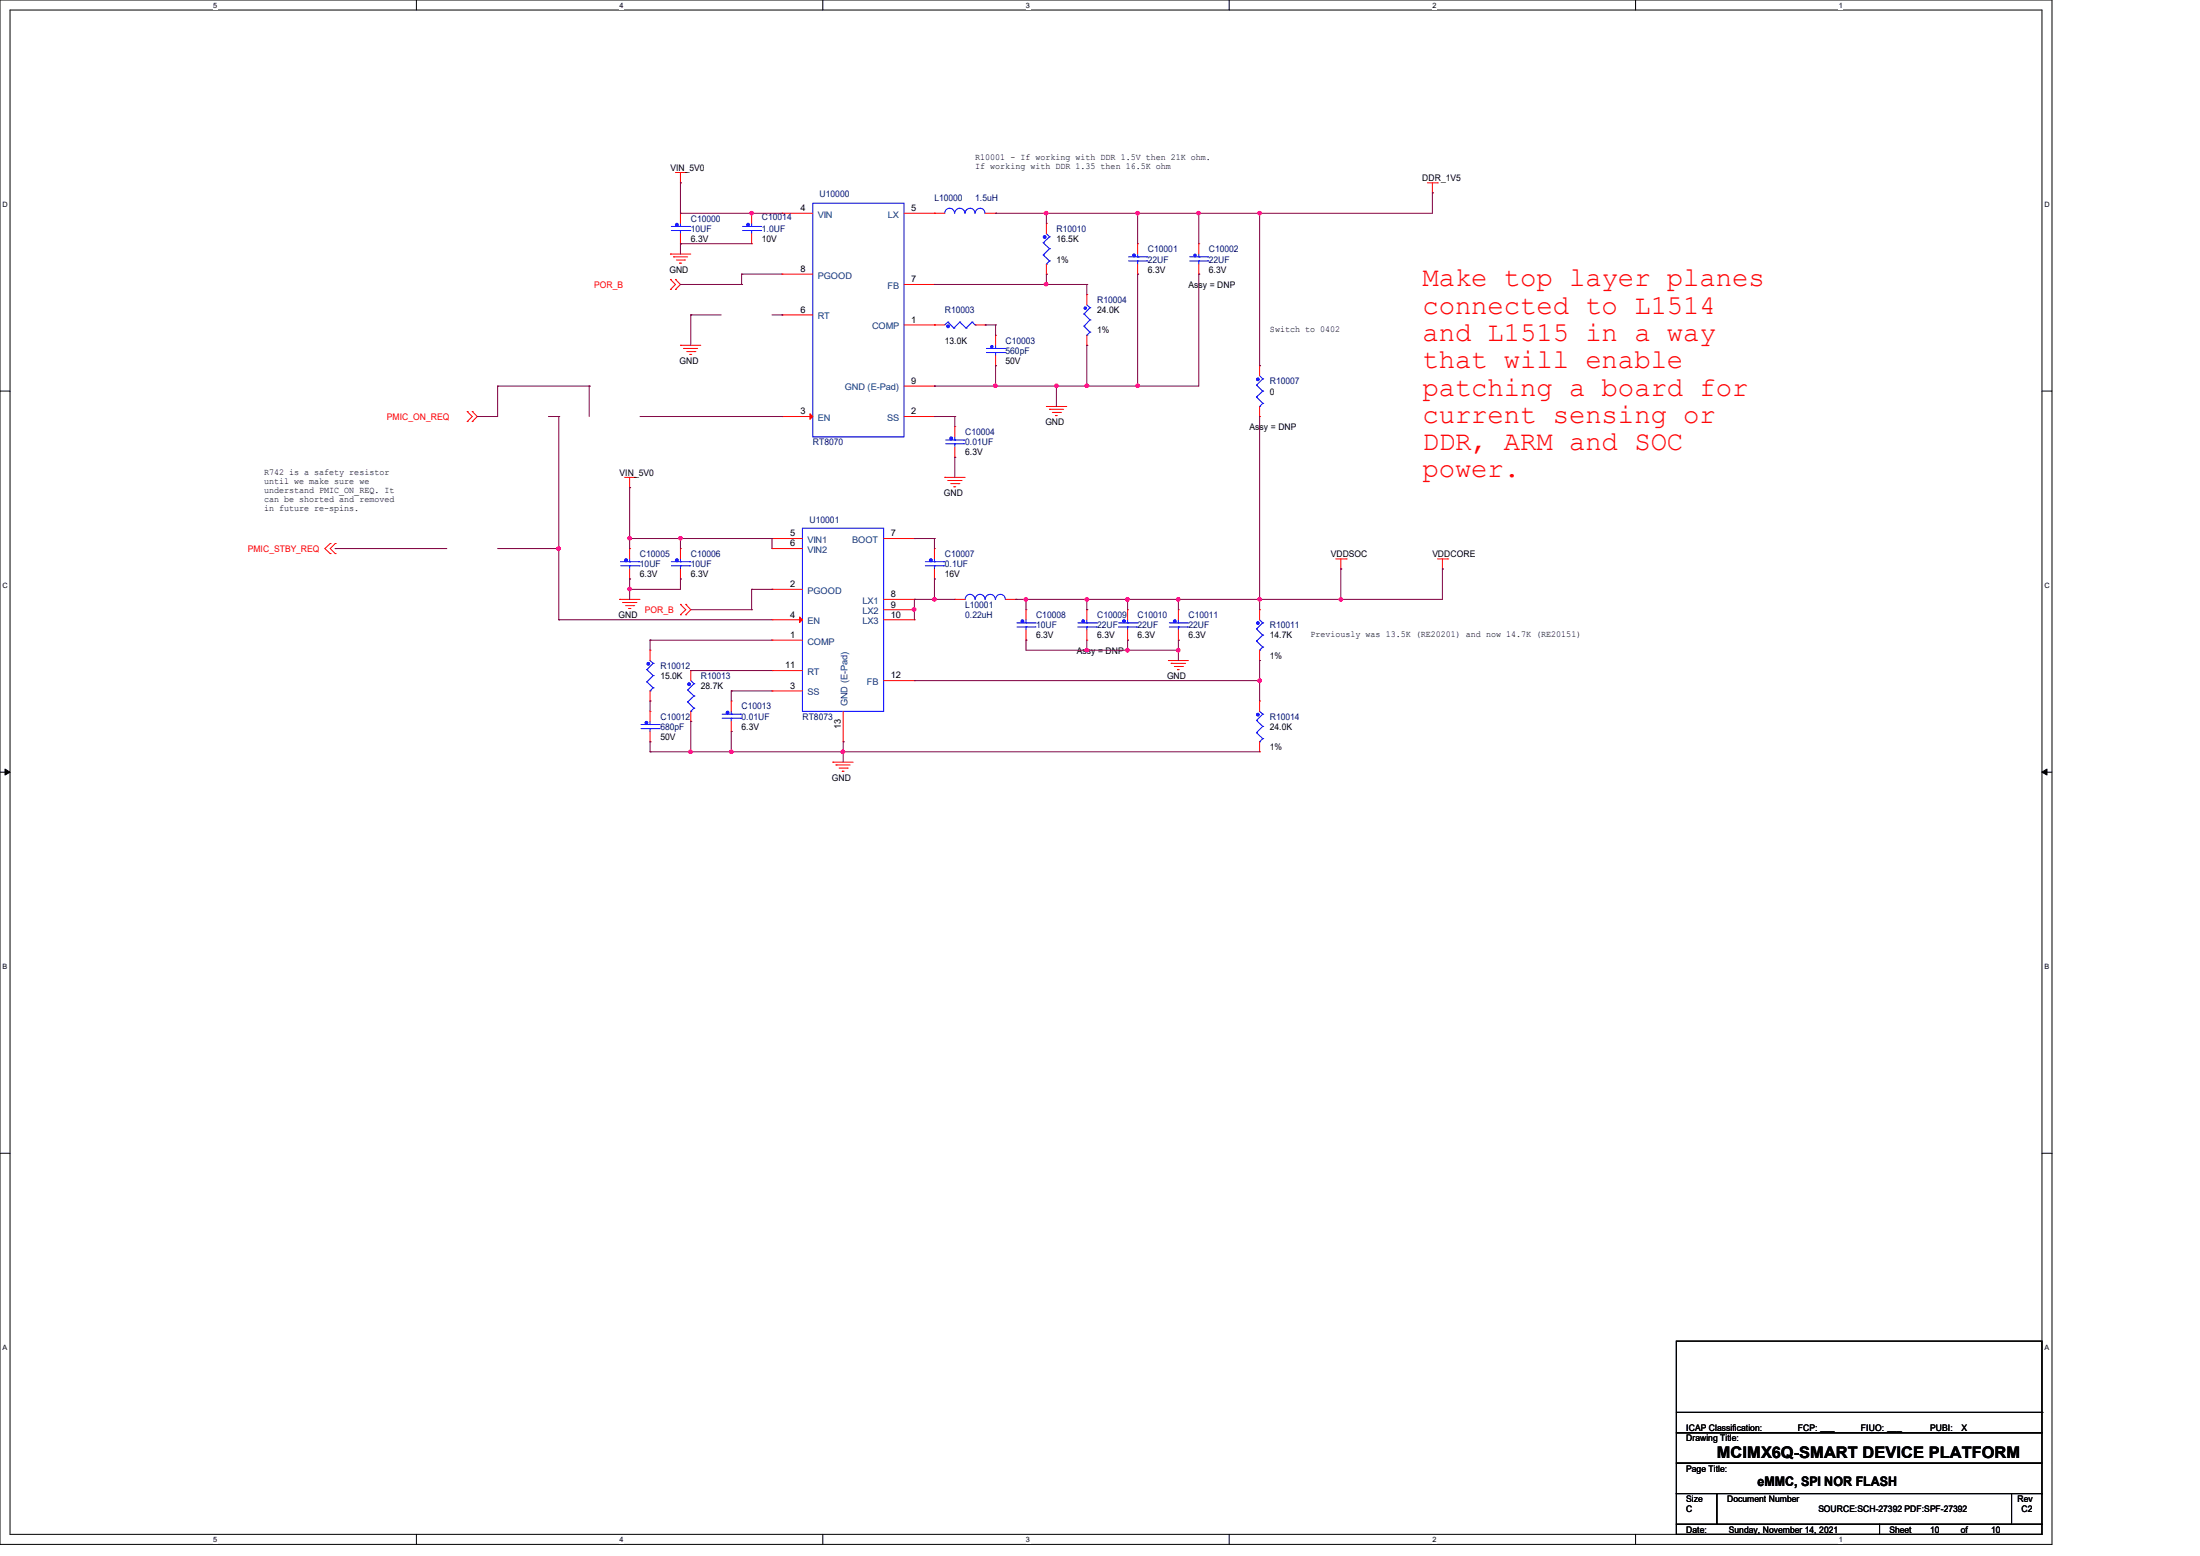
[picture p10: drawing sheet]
<svg xmlns="http://www.w3.org/2000/svg" width="297mm" height="210mm" viewBox="0 0 297 210" stroke-linecap="round" stroke-linejoin="round" font-family="sans-serif">
<path d="M0 0h277v208.4h-277zM1.4 1.4h274.3v205.7h-274.3z" fill="none" stroke="#000" stroke-width=".14"/>
<g fill="#fff">
<path d="M28.8 .1h.5v1.1h-.5z"/>
<path d="M28.8 207.2h.5v1.1h-.5z"/>
</g>
<path d="M56.2 0v1.4M56.2 207.1v1.3" fill="none" stroke="#000" stroke-width=".14"/>
<g fill="#fff">
<path d="M83.7 .1h.5v1.1h-.5z"/>
<path d="M83.7 207.2h.5v1.1h-.5z"/>
</g>
<path d="M111.1 0v1.4M111.1 207.1v1.3" fill="none" stroke="#000" stroke-width=".14"/>
<g fill="#fff">
<path d="M138.5 .1h.6v1.1h-.6z"/>
<path d="M138.5 207.2h.6v1.1h-.6z"/>
</g>
<path d="M165.9 0v1.4M165.9 207.1v1.3" fill="none" stroke="#000" stroke-width=".14"/>
<g fill="#fff">
<path d="M193.4 .1h.5v1.1h-.5z"/>
<path d="M193.4 207.2h.5v1.1h-.5z"/>
</g>
<path d="M220.8 0v1.4M220.8 207.1v1.3" fill="none" stroke="#000" stroke-width=".14"/>
<g fill="#fff">
<path d="M248.2 .1h.6v1.1h-.6z"/>
<path d="M248.2 207.2h.6v1.1h-.6z"/>
<path d="M.3 27.1h.8v1.1h-.8z"/>
<path d="M276 27.1h.7v1.1h-.7z"/>
<path d="M.3 78.5h.8v1.1h-.8z"/>
<path d="M276 78.5h.7v1.1h-.7z"/>
</g>
<path d="M0 52.8h1.4M275.7 52.8h1.3" fill="none" stroke="#000" stroke-width=".14"/>
<g fill="#fff">
<path d="M.3 129.9h.7v1.1h-.7z"/>
<path d="M276 129.9h.6v1.1h-.6z"/>
</g>
<path d="M0 104.2h1.4M275.7 104.2h1.3" fill="none" stroke="#000" stroke-width=".14"/>
<path d="M.7 103.8l.7 .4-.7 .4zM275.7 104.2l.7-.4v.8z" fill="#000" stroke="#000" stroke-width=".14"/>
<g fill="#fff">
<path d="M.3 181.4h.7v1.1h-.7z"/>
<path d="M276 181.4h.6v1.1h-.6z"/>
</g>
<path d="M0 155.7h1.4M275.7 155.7h1.3M226.3 193.4h49.4v4.1h-49.4zM226.3 197.5h49.4v4.1h-49.4zM226.3 181h49.4v12.4h-49.4zM226.3 190.6h49.4M275.7 190.6h.1M226.3 201.6h5.5v4.1h-5.5zM226.3 205.7h27.4v1.4h-27.4zM231.8 201.6h39.8v4.1h-39.8zM253.7 205.7h22v1.4h-22zM271.6 201.6h4.1v4.1h-4.1z" fill="none" stroke="#000" stroke-width=".14"/>
<g fill="none" stroke="#f00" stroke-width=".14">
<path d="M90.5 34.3h.1M90.5 39.1h.1M90.5 37.7h.1M90.5 34.3h2.8M90.5 37.7l.7 .7-.7 .7M90.9 34.7h.1M90.9 34.7h1.9M91.2 37.7h.1M91.2 39.1h.1M91.2 23.3h1.4M91.2 37.7l.7 .7-.7 .7M91.3 35.1h1.1"/>
<path d="M91.7 35.5h.1M91.7 35.5h.3M91.9 24.7h.1M91.9 28.8h.1M91.9 32.9h.1M91.9 23.3v1.4M91.9 28.8v1.3M91.9 31.5v1.4M92.4 35.1h.1M92.6 23.3h.1M101.5 28.8h.1M101.5 32.9h.1"/>
<path d="M101.5 28.8v1.3M101.5 31.5v1.4M105.6 28.8h.1M105.6 37h.1M105.6 28.8h4.1M105.6 37h4.1M122 28.8h5.6M122 38.4h4.2M126.2 28.8h.1M126.2 38.4h.1M133 28.8h1.4M134.4 28.8h.1"/>
<path d="M141.3 30.1h.1M141.3 37h.1M141.3 30.1v1.4M141.3 35.6v1.4M146.7 39.8h.1M146.7 39.8v1.3M153.6 32.9h.1M153.6 37h.1M153.6 32.9v1.4M153.6 35.6v1.4M161.8 32.9h.1M161.8 37h.1"/>
<path d="M161.8 32.9v1.4M161.8 35.6v1.4M192.7 24.7h1.4M193.4 26h.1M193.4 24.7v1.3M194.1 24.7h.1M63.1 56.9h.1M63.1 55.5h.1M63.1 55.5l.7 .7-.7 .7M63.8 55.5h.1M63.8 56.9h.1M63.8 55.5l.6 .7-.6 .7"/>
<path d="M91.9 46.6h.1M91.9 46.6h2.7M92.3 47h.1M92.3 47h1.9M92.7 47.5h1.1M93.1 47.8h.1M93.1 47.8h.3M93.8 47.5h.1M105.6 42.5h.1M105.6 56.2h.1M105.6 42.5h4.1M105.6 56.2h4.1"/>
<path d="M122 43.9h5.6M122 56.2h4.2M122 52.1h4.2M126.2 43.9h.1M126.2 52.1h.1M126.2 56.2h.1M128.9 57.6h.1M128.9 57.6v1.4M131.7 43.9h1.3M133 43.9h.1M134.4 45.3h.1M134.4 49.4h.1"/>
<path d="M134.4 45.3v1.3M134.4 48v1.4M141.3 54.9h.1M141.3 54.9h2.7M141.7 55.2h.1M141.7 55.2h1.9M142.1 55.7h1.1M142.5 56.1h.1M142.5 56.1h.2M143.2 55.7h.1M146.7 46.6h.1M146.7 45.3v1.3"/>
<path d="M170.1 49.4h.1M170.1 56.2h.1M170.1 49.4v1.3M170.1 54.9v1.3M44.6 73.4h.1M44.6 74.7h.1M44.6 73.4l-.7 .6 .7 .7M45.3 73.4h.1M45.3 74.7h.1M45.3 73.4l-.7 .6 .7 .7M84.3 64.4h1.4M85 65.8h.1"/>
<path d="M85 74h.1M85 78.1h.1M85 64.4v1.4M85 74v1.4M85 76.8v1.3M85.7 64.4h.1M91.9 74h.1M91.9 78.1h.1M91.9 74v1.4M91.9 76.8v1.3M104.2 72.7h.1M104.2 74h.1"/>
<path d="M104.2 79.5h.1M104.2 72.7h4.1M104.2 74h4.1M104.2 79.5h4.1M119.3 72.7h4.1M123.4 72.7h.1M126.2 74h.1M126.2 78.1h.1M126.2 74v1.4M126.2 76.8v1.3M127.6 64.4h.1M127.6 64.4h2.7"/>
<path d="M128 64.9h.1M128 64.9h1.9M128.4 65.3h1.1M128.8 65.7h.1M128.8 65.7h.2M128.9 61.7h.1M128.9 60.3v1.4M129.5 65.3h.1M180.3 75.4h1.4M181 76.8h.1M181 75.4v1.4M181.7 75.4h.1"/>
<path d="M194.1 75.4h1.4M194.7 76.8h.1M194.7 75.4v1.4M195.5 75.4h.1M83.7 80.9h.1M83.7 80.9h2.7M84.1 81.3h.1M84.1 81.3h1.9M84.5 81.7h1.1M84.9 82.1h.1M84.9 82.1h.3M85.6 81.7h.1"/>
<path d="M87.8 87.8h.1M87.8 94.6h.1M87.8 96h.1M87.8 87.8v1.4M87.8 93.3v1.3M87.8 96v1.4M87.8 98.7v1.4M91.9 83h.1M91.9 81.6h.1M91.9 81.6l.7 .7-.7 .7M92.6 81.6h.1M92.6 83h.1"/>
<path d="M92.6 81.6l.7 .7-.7 .7M93.3 90.5h.1M93.3 97.4h.1M93.3 90.5v1.4M93.3 96v1.4M98.7 94.6h.1M98.7 98.7h.1M98.7 94.6v1.4M98.7 97.4v1.3M104.2 83.7h.1M104.2 86.4h.1M104.2 90.5h.1"/>
<path d="M104.2 93.3h.1M104.2 83.7h4.1M104.2 86.4h4.1M104.2 90.5h4.1M104.2 93.3h4.1M113.8 96v4.1M119.3 80.9h4.1M119.3 83.7h4.1M119.3 82.3h4.1M119.3 91.9h4.1M123.4 80.9h.1M123.4 82.3h.1"/>
<path d="M123.4 83.7h.1M123.4 91.9h.1M128.9 80.9h.1M128.9 80.9h1.4M135.8 80.9h1.4M137.2 80.9h.1M138.5 82.3h.1M138.5 86.4h.1M138.5 82.3v1.4M138.5 85v1.4M146.7 82.3h.1M146.7 86.4h.1"/>
<path d="M146.7 82.3v1.4M146.7 85v1.4M152.2 82.3h.1M152.2 86.4h.1M152.2 82.3v1.4M152.2 85v1.4M157.7 89.2h.1M157.7 89.2h2.7M158.1 89.5h.1M158.1 89.5h2M158.5 90h1.1M159 90.4h.1"/>
<path d="M159 90.4h.2M159.1 82.3h.1M159.1 86.4h.1M159.1 82.3v1.4M159.1 85v1.4M159.6 90h.1M170.1 82.3h.1M170.1 89.2h.1M170.1 94.6h.1M170.1 82.3v1.4M170.1 87.8v1.4M170.1 94.6v1.4"/>
<path d="M87.8 100.1h.1M112.4 102.9h.1M112.4 102.9h2.8M112.9 103.3h.1M112.9 103.3h1.9M113.3 103.7h1.1M113.7 104.1h.1M113.7 104.1h.3M113.8 100.1h.1M114.4 103.7h.1M170.1 101.5h.1M170.1 100.1v1.4"/>
</g>
<g fill="none" stroke="#00f" stroke-width=".14">
<path d="M90.6 31.1h2.5M90.6 30.6h2.5M91.9 31.1h.1M91.9 30.6h.1M91.9 30.1v.5M91.9 31.1v.4M93.1 31.1h.1M93.1 30.6h.1M100.2 31.1h2.5M100.2 30.6h2.5M101.5 31.1h.1M101.5 30.6h.1"/>
<path d="M101.5 30.1v.5M101.5 31.1v.4M102.7 31.1h.1M102.7 30.6h.1M109.7 27.4h12.3v31.6h-12.3zM127.6 28.8a.66 .66 0 0 1 .6-.7 .66 .66 0 0 1 .7 .7M128.9 28.8a.68 .68 0 0 1 .7-.7 .68 .68 0 0 1 .7 .7M130.3 28.8a.66 .66 0 0 1 .7-.7 .66 .66 0 0 1 .6 .7M131.7 28.8a.66 .66 0 0 1 .6-.7 .66 .66 0 0 1 .7 .7M140.8 32.8h.1M140.8 34.4h.1M140.8 32.8l.9 .8"/>
<path d="M140.8 34.4l.9 .8M141.3 35.6h.1M141.3 31.5l.4 .5M141.7 32h.1M141.7 33.6h.1M141.7 35.2h.1M141.7 32l-.9 .8M141.7 33.6l-.9 .8M141.7 35.2l-.4 .4M152.4 35.2h2.5M152.4 34.7h2.5M153.6 35.2h.1"/>
<path d="M153.6 34.7h.1M153.6 34.3v.4M153.6 35.2v.4M154.9 35.2h.1M154.9 34.7h.1M160.6 35.2h2.5M160.6 34.7h2.5M161.8 35.2h.1M161.8 34.7h.1M161.8 34.3v.4M161.8 35.2v.4M163.1 35.2h.1"/>
<path d="M163.1 34.7h.1M127.7 59.9h2.4M127.7 59.4h2.4M128 43.5h.1M128 43.5l-.4 .4M128 43.5l.8 .8M128.8 44.3h.1M128.9 59.9h.1M128.9 59.4h.1M128.9 59v.4M128.9 59.9v.4M129.6 43.5h.1"/>
<path d="M129.6 43.5l-.8 .8M129.6 43.5l.8 .8M130.1 59.9h.1M130.1 59.4h.1M130.4 44.3h.1M131.2 43.5h.1M131.2 43.5l-.8 .8M131.2 43.5l.5 .4M131.7 43.9h.1M133.2 47.6h2.4M133.2 47h2.4M134.4 47.6h.1"/>
<path d="M134.4 47h.1M134.4 46.6v.4M134.4 47.6v.4M135.6 47.6h.1M135.6 47h.1M146.3 42.4h.1M146.3 44h.1M146.3 42.4l.9 .8M146.3 44l.9 .8M146.7 45.3h.1M146.7 41.1l.5 .4M147.2 41.5h.1"/>
<path d="M147.2 43.2h.1M147.2 44.8h.1M147.2 41.5l-.9 .9M147.2 43.2l-.9 .8M147.2 44.8l-.5 .5M169.6 52h.1M169.6 53.6h.1M169.6 52l.9 .8M169.6 53.6l.9 .8M170.1 54.9h.1M170.1 50.7l.4 .4M170.5 51.1h.1"/>
<path d="M170.5 52.8h.1M170.5 54.4h.1M170.5 51.1l-.9 .9M170.5 52.8l-.9 .8M170.5 54.4l-.4 .5M83.8 76.4h2.5M83.8 75.8h2.5M85 76.4h.1M85 75.8h.1M85 75.4v.4M85 76.4v.4M86.3 76.4h.1"/>
<path d="M86.3 75.8h.1M90.6 76.4h2.5M90.6 75.8h2.5M91.9 76.4h.1M91.9 75.8h.1M91.9 75.4v.4M91.9 76.4v.4M93.1 76.4h.1M93.1 75.8h.1M108.3 71.3h11v24.7h-11zM124.9 76.4h2.5M124.9 75.8h2.5"/>
<path d="M126.2 76.4h.1M126.2 75.8h.1M126.2 75.4v.4M126.2 76.4v.4M127.4 76.4h.1M127.4 75.8h.1M86.5 98.3h2.5M86.5 97.8h2.5M87.3 90.4h.1M87.3 92h.1M87.3 90.4l.9 .8M87.3 92l.9 .8"/>
<path d="M87.8 93.3h.1M87.8 98.3h.1M87.8 97.8h.1M87.8 89.2l.4 .3M87.8 97.4v.4M87.8 98.3v.4M88.2 89.5h.1M88.2 91.2h.1M88.2 92.8h.1M88.2 89.5l-.9 .9M88.2 91.2l-.9 .8M88.2 92.8l-.4 .5"/>
<path d="M89 98.3h.1M89 97.8h.1M92.8 93.1h.1M92.8 94.7h.1M92.8 93.1l.9 .8M92.8 94.7l.9 .9M93.3 96h.1M93.3 91.9l.4 .4M93.7 92.3h.1M93.7 93.9h.1M93.7 95.6h.1M93.7 92.3l-.9 .8"/>
<path d="M93.7 93.9l-.9 .8M93.7 95.6l-.4 .4M97.5 96.9h2.5M97.5 96.4h2.5M98.7 96.9h.1M98.7 96.4h.1M98.7 96v.4M98.7 96.9v.5M100 96.9h.1M100 96.4h.1M131.6 80.9a.66 .66 0 0 0-.6-.7 .66 .66 0 0 0-.7 .7M133 80.9a.66 .66 0 0 0-.7-.7 .66 .66 0 0 0-.6 .7"/>
<path d="M133 80.9a.68 .68 0 0 1 .7-.7 .68 .68 0 0 1 .7 .7M135.7 80.9a.66 .66 0 0 0-.6-.7 .66 .66 0 0 0-.7 .7M137.3 84.6h2.4M137.3 84.1h2.4M138.5 84.6h.1M138.5 84.1h.1M138.5 83.7v.4M138.5 84.6v.4M139.7 84.6h.1M139.7 84.1h.1M145.5 84.6h2.5M145.5 84.1h2.5"/>
<path d="M146.7 84.6h.1M146.7 84.1h.1M146.7 83.7v.4M146.7 84.6v.4M148 84.6h.1M148 84.1h.1M151 84.6h2.5M151 84.1h2.5M152.2 84.6h.1M152.2 84.1h.1M152.2 83.7v.4M152.2 84.6v.4"/>
<path d="M153.5 84.6h.1M153.5 84.1h.1M157.9 84.6h2.4M157.9 84.1h2.4M159.1 84.6h.1M159.1 84.1h.1M159.1 83.7v.4M159.1 84.6v.4M160.3 84.6h.1M160.3 84.1h.1M169.6 84.9h.1M169.6 86.5h.1"/>
<path d="M169.6 97.2h.1M169.6 98.9h.1M169.6 84.9l.9 .8M169.6 86.5l.9 .8M169.6 97.2l.9 .8M169.6 98.9l.9 .8M170.1 87.8h.1M170.1 83.7l.4 .4M170.1 96l.4 .4M170.5 84.1h.1M170.5 85.7h.1M170.5 87.3h.1"/>
<path d="M170.5 96.4h.1M170.5 98h.1M170.5 99.7h.1M170.5 84.1l-.9 .8M170.5 85.7l-.9 .8M170.5 87.3l-.4 .5M170.5 96.4l-.9 .8M170.5 98l-.9 .9M170.5 99.7l-.4 .4M170.1 100.1h.1"/>
</g>
<g fill="#00f" stroke="#00f" stroke-width=".14">
<circle cx="93" cy="92.4" r=".19"/>
<circle cx="128.4" cy="59.2" r=".19"/>
<circle cx="91.4" cy="30.3" r=".19"/>
<circle cx="128" cy="44" r=".19"/>
<circle cx="141" cy="32" r=".19"/>
<circle cx="87.5" cy="89.6" r=".19"/>
<circle cx="84.5" cy="75.6" r=".19"/>
<circle cx="146.5" cy="41.6" r=".17"/>
<circle cx="98.2" cy="96.2" r=".19"/>
<circle cx="158.6" cy="83.8" r=".19"/>
<circle cx="169.8" cy="84.1" r=".19"/>
<circle cx="151.7" cy="83.8" r=".19"/>
<circle cx="138" cy="83.8" r=".19"/>
<circle cx="146.2" cy="83.8" r=".19"/>
<circle cx="169.8" cy="96.5" r=".19"/>
<circle cx="87.3" cy="97.6" r=".19"/>
<circle cx="169.8" cy="51.2" r=".19"/>
<circle cx="101" cy="30.3" r=".19"/>
<circle cx="161.3" cy="34.5" r=".17"/>
<circle cx="153.1" cy="34.5" r=".19"/>
<circle cx="125.7" cy="75.6" r=".19"/>
<circle cx="91.4" cy="75.6" r=".19"/>
<circle cx="133.9" cy="46.8" r=".17"/>
</g>
<g fill="#f00" stroke="#f00" stroke-width=".14">
<path d="M109.3 55.8l.4 .4-.4 .4z"/>
<path d="M107.9 83.3l.4 .4-.4 .3z"/>
</g>
<g fill="none" stroke="#800040" stroke-width=".14">
<path d="M91.9 24.7h.1M91.9 32.9h.1M91.9 24.7v4.1h13.7M91.9 32.9v1.4M91.9 38.4h8.2M91.9 32.9h9.6M100.1 37h.1M100.1 38.4h.1M100.1 37h5.5M100.1 37v1.4M101.5 28.8h.1M105.6 28.8h.1"/>
<path d="M126.2 38.4h.1M126.2 38.4h20.5M134.4 28.8h.1M141.3 28.8h.1M141.3 37h.1M141.3 38.4h.1M141.3 28.8v1.3M141.3 37v1.4M146.7 38.4h.1M146.7 38.4v1.4M153.6 28.8h.1M153.6 37h.1"/>
<path d="M153.6 28.8v4.1M153.6 37v15.1M161.8 28.8h.1M161.8 37h.1M161.8 37v15.1h-35.6M161.8 28.8v4.1M170.1 28.8h.1M170.1 28.8v20.6M193.4 26h.1M193.4 26v2.8h-59M64.4 56.2h.1M67.2 52.1h.1"/>
<path d="M67.2 52.1v4.1h-2.8M67.2 52.1h12.3M74 56.2h1.4M75.4 56.2h.1M75.4 56.2v27.5M79.5 52.1h.1M79.5 52.1v4.1M86.4 56.2h19.2M93.3 42.5h.1M93.3 42.5h4.1M93.3 42.5v4.1M104.2 42.5h1.4"/>
<path d="M105.6 56.2h.1M105.6 42.5h.1M126.2 56.2h.1M126.2 52.1h.1M126.2 56.2h2.7M128.9 56.2h.1M128.9 56.2v1.4M133 43.9h.1M133 43.9h1.4M134.4 49.4h.1M134.4 43.9h.1M134.4 43.9v1.4"/>
<path d="M134.4 49.4v2.7M142.6 52.1h.1M142.6 52.1v2.8M146.7 46.6h.1M146.7 52.1h.1M146.7 46.6v5.5M153.6 52.1h.1M170.1 49.4h.1M170.1 56.2v26.1M45.3 74h.1M45.3 74h15M67.2 74h8.2"/>
<path d="M75.4 74h.1M85 65.8h.1M85 72.7h.1M85 78.1h.1M85 79.5h.1M85 65.8v8.2M85 78.1v2.8M85 72.7h19.2M91.9 78.1h.1M91.9 72.7h.1M91.9 72.7v1.3M91.9 78.1v1.4h-6.9"/>
<path d="M101.5 79.5h.1M101.5 79.5h2.7M101.5 79.5v2.8M104.2 72.7h.1M104.2 79.5h.1M104.2 72.7v1.3M123.4 72.7h.1M123.4 72.7h2.8M126.2 78.1h.1M126.2 72.7h.1M126.2 72.7v1.3M126.2 78.1v2.8"/>
<path d="M128.9 61.7h.1M128.9 61.7v2.7M181 76.8h.1M181 76.8v4.1M194.7 76.8h.1M194.7 76.8v4.1h-57.5M75.4 83.7h.1M75.4 83.7h28.8M87.8 86.4h.1M87.8 94.6h.1M87.8 86.4v1.4M87.8 94.6v1.4"/>
<path d="M87.8 86.4h16.4M93.3 90.5h.1M93.3 97.4h.1M93.3 97.4v4.1M93.3 90.5h10.9M93.3 82.3h8.2M98.7 93.3h.1M98.7 98.7h.1M98.7 93.3h5.5M98.7 93.3v1.3M98.7 98.7v2.8M101.5 82.3h.1"/>
<path d="M123.4 82.3h.1M123.4 80.9h.1M123.4 91.9h.1M123.4 80.9v2.8M123.4 80.9h5.5M123.4 91.9h46.7M126.2 80.9h.1M137.2 80.9h.1M138.5 86.4h.1M138.5 80.9h.1M138.5 80.9v1.4M138.5 86.4v1.4h20.6"/>
<path d="M146.7 80.9h.1M146.7 87.8h.1M146.7 82.3h.1M146.7 80.9v1.4M146.7 86.4v1.4M152.2 80.9h.1M152.2 86.4h.1M152.2 87.8h.1M152.2 80.9v1.4M152.2 86.4v1.4M159.1 86.4h.1M159.1 80.9h.1"/>
<path d="M159.1 87.8h.1M159.1 80.9v1.4M159.1 86.4v2.8M170.1 91.9h.1M170.1 89.2h.1M170.1 80.9h.1M170.1 89.2v5.4M181 80.9h.1M87.8 101.5h.1M87.8 100.1h.1M87.8 100.1v1.4M87.8 101.5h82.3"/>
<path d="M93.3 101.5h.1M98.7 101.5h.1M113.8 100.1h.1M113.8 101.5h.1M113.8 100.1v2.8"/>
</g>
<g fill="#f0f" stroke="#f0f" stroke-width=".14">
<circle cx="146.7" cy="52.1" r=".24"/>
<circle cx="134.4" cy="52.1" r=".24"/>
<circle cx="142.6" cy="52.1" r=".24"/>
<circle cx="141.2" cy="38.4" r=".24"/>
<circle cx="141.2" cy="28.8" r=".24"/>
<circle cx="85" cy="72.7" r=".24"/>
<circle cx="123.4" cy="82.3" r=".24"/>
<circle cx="159.1" cy="80.9" r=".24"/>
<circle cx="152.2" cy="80.9" r=".24"/>
<circle cx="126.2" cy="80.9" r=".24"/>
<circle cx="161.8" cy="28.8" r=".24"/>
<circle cx="153.6" cy="28.8" r=".24"/>
<circle cx="113.8" cy="101.5" r=".24"/>
<circle cx="93.2" cy="101.5" r=".24"/>
<circle cx="181" cy="80.9" r=".24"/>
<circle cx="170.1" cy="28.8" r=".24"/>
<circle cx="153.6" cy="52.1" r=".24"/>
<circle cx="170.1" cy="91.9" r=".24"/>
<circle cx="170.1" cy="80.9" r=".24"/>
<circle cx="98.7" cy="101.5" r=".24"/>
<circle cx="91.9" cy="72.7" r=".24"/>
<circle cx="85" cy="79.5" r=".24"/>
<circle cx="138.5" cy="80.9" r=".24"/>
<circle cx="146.7" cy="80.9" r=".24"/>
<circle cx="146.7" cy="87.8" r=".24"/>
<circle cx="159.1" cy="87.7" r=".24"/>
<circle cx="152.2" cy="87.7" r=".24"/>
<circle cx="75.4" cy="74.1" r=".24"/>
<circle cx="101.5" cy="28.8" r=".24"/>
</g>
<g font-size="3.7" fill="#f00">
<text x="192" y="38.7">Make top layer planes</text>
<text x="192" y="42.3">connected to L1514</text>
<text x="192" y="46">and L1515 in a way</text>
<text x="192" y="49.7">that will enable</text>
<text x="192" y="53.4">patching a board for</text>
<text x="192" y="57.1">current sensing or</text>
<text x="192" y="60.7">DDR, ARM and SOC</text>
<text x="192" y="64.4">power.</text>
</g>
<text font-size="2.2" x="231.8" y="196.8">MCIMX6Q-SMART DEVICE PLATFORM</text>
<text font-size="1.8" x="237.3" y="200.5">eMMC, SPI NOR FLASH</text>
<g font-size="1.2">
<text x="90.5" y="23.1">VIN_5V0</text>
<text x="131.7" y="21.6">R10001 - If working with DDR 1.5V then 21K ohm.</text>
<text x="131.7" y="22.8">If working with DDR 1.35 then 16.5K ohm</text>
<text x="108.1" y="28.5">4</text>
<text x="123" y="28.5">5</text>
<text x="192" y="24.4">DDR_1V5</text>
<text x="93.3" y="32.7">6.3V</text>
<text x="102.9" y="32.7">10V</text>
<text x="142.6" y="32.7">16.5K</text>
<text x="142.6" y="35.4">1%</text>
<text x="90.4" y="36.8">GND</text>
<text x="108.1" y="36.7">8</text>
<text x="123" y="38.1">7</text>
<text x="155" y="36.8">6.3V</text>
<text x="160.4" y="38.9">Assy = DNP</text>
<text x="163.2" y="36.8">6.3V</text>
<text x="108.1" y="42.2">6</text>
<text x="123" y="43.6">1</text>
<text x="127.5" y="46.4">13.0K</text>
<text x="148.1" y="42.3">24.0K</text>
<text x="148.1" y="45">1%</text>
<text x="171.5" y="44.9">Switch to 0402</text>
<text x="91.7" y="49.1">GND</text>
<text x="123" y="51.8">9</text>
<text x="135.8" y="49.1">50V</text>
<text x="171.4" y="53.3">0</text>
<text x="108.1" y="55.9">3</text>
<text x="123" y="55.9">2</text>
<text x="141.1" y="57.4">GND</text>
<text x="168.7" y="58">Assy = DNP</text>
<text x="35.6" y="64.1">R742 is a safety resistor</text>
<text x="35.6" y="65.3">until we make sure we</text>
<text x="83.6" y="64.2">VIN_5V0</text>
<text x="130.3" y="61.5">6.3V</text>
<text x="35.6" y="66.5">understand PMIC_ON_REQ. It</text>
<text x="35.6" y="67.8">can be shorted and removed</text>
<text x="35.6" y="69">in future re-spins.</text>
<text x="127.4" y="67">GND</text>
<text x="86.4" y="77.9">6.3V</text>
<text x="93.3" y="77.9">6.3V</text>
<text x="106.7" y="72.4">5</text>
<text x="106.7" y="73.7">6</text>
<text x="120.3" y="72.4">7</text>
<text x="127.5" y="77.9">16V</text>
<text x="179.7" y="75.2">VDDSOC</text>
<text x="193.4" y="75.2">VDDCORE</text>
<text x="83.5" y="83.4">GND</text>
<text x="106.7" y="83.4">4</text>
<text x="106.7" y="79.2">2</text>
<text x="120.3" y="80.6">8</text>
<text x="120.3" y="82">9</text>
<text x="120.3" y="83.4">10</text>
<text x="106.7" y="86.1">1</text>
<text x="139.9" y="86.1">6.3V</text>
<text x="145.4" y="88.2">Assy = DNP</text>
<text x="148.1" y="86.1">6.3V</text>
<text x="153.6" y="86.1">6.3V</text>
<text x="160.4" y="86.1">6.3V</text>
<text x="171.4" y="86.1">14.7K</text>
<text x="171.4" y="88.9">1%</text>
<text x="176.9" y="86">Previously was 13.5K (RE20201) and now 14.7K (RE20151)</text>
<text x="89.2" y="91.7">15.0K</text>
<text x="94.6" y="93">28.7K</text>
<text x="106" y="90.2">11</text>
<text x="106.7" y="93">3</text>
<text x="120.3" y="91.6">12</text>
<text x="157.6" y="91.7">GND</text>
<text x="89.2" y="99.9">50V</text>
<text x="100.1" y="98.5">6.3V</text>
<text x="113.5" y="98.3" transform="rotate(-90 113.5 98.3)">13</text>
<text x="171.4" y="98.5">24.0K</text>
<text x="171.4" y="101.3">1%</text>
<text x="112.3" y="105.4">GND</text>
<text x="227.7" y="194.5">Drawing Title:</text>
<text x="227.7" y="193.2">ICAP Classification:</text>
<text x="242.7" y="193.2">FCP: ___</text>
<text x="251.2" y="193.2">FIUO: ___</text>
<text x="260.6" y="193.2">PUBI:</text>
<text x="264.8" y="193.2">X</text>
<text x="227.7" y="202.7">Size</text>
<text x="227.7" y="198.6">Page Title:</text>
<text x="233.2" y="202.7">Document Number</text>
<text x="272.4" y="202.7">Rev</text>
<text x="227.7" y="206.9">Date:</text>
<text x="227.7" y="204.1">C</text>
<text x="233.4" y="206.9">Sunday, November 14, 2021</text>
<text x="245.5" y="204.1">SOURCE:SCH-27392 PDF:SPF-27392</text>
<text x="255.1" y="206.9">Sheet</text>
<text x="260.6" y="206.9">10</text>
<text x="264.7" y="206.9">of</text>
<text x="268.8" y="206.9">10</text>
<text x="272.9" y="204.1">C2</text>
</g>
<g font-size="1.2" fill="#000080">
<text x="93.3" y="29.9">C10000</text>
<text x="102.9" y="29.7">C10014</text>
<text x="110.7" y="26.6">U10000</text>
<text x="126.2" y="27.2">L10000</text>
<text x="131.7" y="27.2">1.5uH</text>
<text x="93.3" y="31.3">10UF</text>
<text x="102.9" y="31.3">1.0UF</text>
<text x="142.6" y="31.3">R10010</text>
<text x="155" y="34">C10001</text>
<text x="155" y="35.4">22UF</text>
<text x="163.2" y="34">C10002</text>
<text x="163.2" y="35.4">22UF</text>
<text x="148.1" y="40.9">R10004</text>
<text x="127.5" y="42.3">R10003</text>
<text x="135.8" y="46.4">C10003</text>
<text x="135.8" y="47.8">560pF</text>
<text x="171.4" y="51.9">R10007</text>
<text x="130.3" y="58.7">C10004</text>
<text x="109.7" y="60.1">RT8070</text>
<text x="130.3" y="60.1">0.01UF</text>
<text x="109.3" y="70.5">U10001</text>
<text x="86.4" y="75.2">C10005</text>
<text x="86.4" y="76.6">10UF</text>
<text x="93.3" y="75.2">C10006</text>
<text x="93.3" y="76.6">10UF</text>
<text x="127.5" y="75.2">C10007</text>
<text x="127.5" y="76.6">0.1UF</text>
<text x="130.3" y="82">L10001</text>
<text x="130.3" y="83.4">0.22uH</text>
<text x="139.9" y="83.4">C10008</text>
<text x="148.1" y="83.4">C10009</text>
<text x="153.6" y="83.4">C10010</text>
<text x="160.4" y="83.4">C10011</text>
<text x="139.9" y="84.8">10UF</text>
<text x="148.1" y="84.8">22UF</text>
<text x="153.6" y="84.8">22UF</text>
<text x="160.4" y="84.8">22UF</text>
<text x="171.4" y="84.8">R10011</text>
<text x="89.2" y="90.3">R10012</text>
<text x="94.6" y="91.7">R10013</text>
<text x="100.1" y="95.8">C10013</text>
<text x="89.2" y="97.2">C10012</text>
<text x="89.2" y="98.5">680pF</text>
<text x="100.1" y="97.2">0.01UF</text>
<text x="108.3" y="97.2">RT8073</text>
<text x="171.4" y="97.2">R10014</text>
</g>
<g font-size="1.2" fill="#004080">
<text x="110.4" y="29.4">VIN</text>
<text x="119.9" y="29.4">LX</text>
<text x="110.4" y="37.6">PGOOD</text>
<text x="119.8" y="39">FB</text>
<text x="110.4" y="43.1">RT</text>
<text x="117.7" y="44.4">COMP</text>
<text x="114" y="52.7">GND (E-Pad)</text>
<text x="110.4" y="56.8">EN</text>
<text x="119.8" y="56.8">SS</text>
<text x="109" y="73.3">VIN1</text>
<text x="109" y="74.6">VIN2</text>
<text x="115.1" y="73.3">BOOT</text>
<text x="109" y="80.1">PGOOD</text>
<text x="116.5" y="81.5">LX1</text>
<text x="116.5" y="82.9">LX2</text>
<text x="109" y="84.2">EN</text>
<text x="109" y="87">COMP</text>
<text x="116.5" y="84.2">LX3</text>
<text x="109" y="91.1">RT</text>
<text x="109" y="93.9">SS</text>
<text x="114.4" y="95.3" transform="rotate(-90 114.4 95.3)">GND (E-Pad)</text>
<text x="117" y="92.5">FB</text>
</g>
<g font-size="1.2" fill="#f00">
<text x="80.2" y="38.9">POR_B</text>
<text x="52.2" y="56.7">PMIC_ON_REQ</text>
<text x="33.4" y="74.5">PMIC_STBY_REQ</text>
<text x="87.1" y="82.7">POR_B</text>
</g>
<g font-size="1">
<text x="28.8" y="1">5</text>
<text x="83.7" y="1">4</text>
<text x="138.5" y="1">3</text>
<text x="193.4" y="1">2</text>
<text x="248.2" y="1">1</text>
<text x=".3" y="27.9">D</text>
<text x="276" y="27.9">D</text>
<text x=".3" y="79.4">C</text>
<text x="276" y="79.4">C</text>
<text x=".3" y="130.8">B</text>
<text x="276" y="130.8">B</text>
<text x=".3" y="182.2">A</text>
<text x="276" y="182.2">A</text>
<text x="28.8" y="208.1">5</text>
<text x="83.7" y="208.1">4</text>
<text x="138.5" y="208.1">3</text>
<text x="193.4" y="208.1">2</text>
<text x="248.2" y="208.1">1</text>
</g>
</svg>
